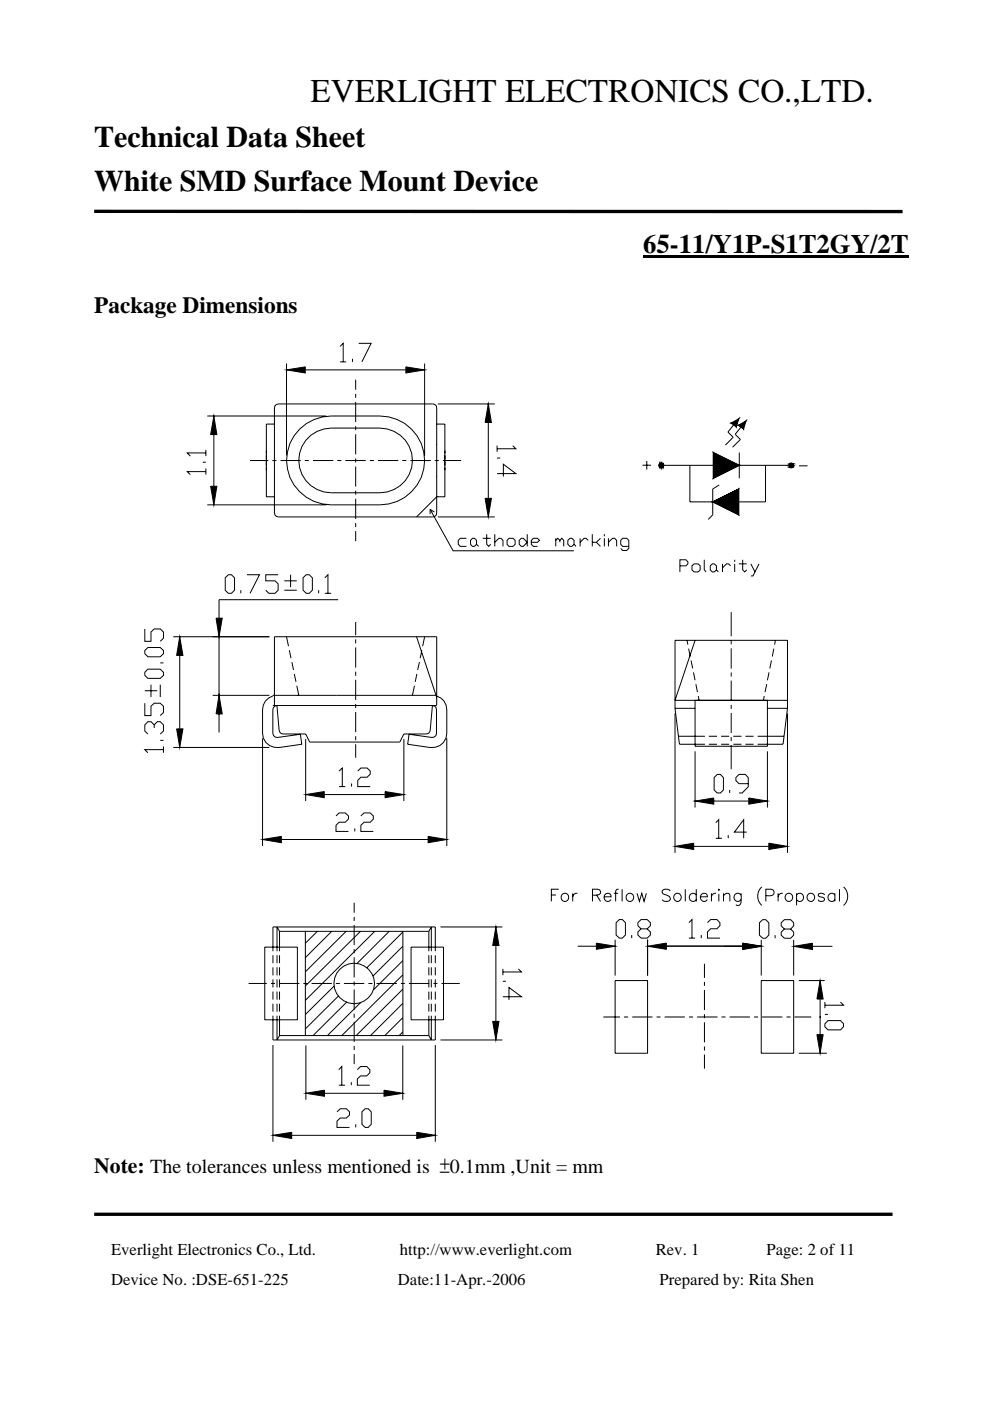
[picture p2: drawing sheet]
<svg xmlns="http://www.w3.org/2000/svg" width="210mm" height="297mm" viewBox="0 0 210 297" stroke-linecap="round" stroke-linejoin="round" font-family="sans-serif">
<path d="M136.4 54.2h56.3v.5h-56.3z" fill="#000"/>
<path d="M20 44.8l171.4 .1M20 257.5h169.3" fill="none" stroke="#000" stroke-width=".71" stroke-linecap="butt"/>
<path d="M27.6 67.5h154.8v176.3h-154.8z" fill="#fff"/>
<g fill="none" stroke="#000" stroke-width=".21">
<path d="M60.8 78.4l3.9-.6v1.3zM60.8 77.1v19.5M64.7 78.4h21.4M72.1 73.4l.7-.6v3.9M72.1 76.7h1.3M74.8 76.1v.6M76.1 72.8h2.6l-1.9 3.9M86.1 77.8l4 .6-4 .7zM90.1 77.1v19.5M43 98h.7M43.7 100h-4l.7 .6M43.7 96h-4l.7 .7"/>
<path d="M43.7 95.4v1.3M43.7 99.3v1.3M44 88.2h25.2M45.4 88.2l.6 3.9h-1.3zM45.4 92.1v11M53 97.6h3.9M57.8 97.6h.8M58.2 89.9h-1.7v15.4h1.7M58.2 94.2h.1M58.6 85.7h33.6l.3 .4 .1 .4-.1 22.7-.3 .3-.4 .1-33.2-.1-.3-.3-.1-.5v-22.2l.1-.4zM59.5 97.6h4.3M63.6 91a9.7 9.7 0 0 1 6.7-2.8h10.3a9.4 9.4 0 0 1 9.5 9.4 9.4 9.4 0 0 1-9.5 9.4h-10.3a9.4 9.4 0 0 1-8.8-5.7 9.4 9.4 0 0 1 2.1-10.3z"/>
<path d="M64.6 97.6h.9M64.9 93.3a7 7 0 0 1 5.4-2.5h10.3a6.9 6.9 0 0 1 6.9 6.8 6.9 6.9 0 0 1-6.9 6.9h-10.3a6.8 6.8 0 0 1-6.2-3.9 6.8 6.8 0 0 1 .8-7.3zM66.4 97.6h4.3M71.5 97.6h.9M73.3 97.6h4.3M75.4 80.5v2.1M75.4 83.5v.8M75.4 85.2v4.3M75.4 90.4v.8M75.4 92.1v4.2M75.4 97.2v.8M75.4 98.9v4.3"/>
<path d="M78.4 97.6h.9M80.2 97.6h4.3M85.3 97.6h.9M87.1 97.6h4.3M92.2 97.6h.9M92.6 89.9h1.8v15.4h-1.8l-4.3 4.3M92.6 94.2h.1M92.9 85.6h12M93.9 97.6h3.9M103.6 85.6l.6 4h-1.3zM103.6 89.6v16.1M105.4 94.5v1.3"/>
<path d="M105.4 97.1h.7M108.8 94.5l.6 .6h-4M136.3 98.6h1.8M137.2 97.7v1.8M139.9 98.3l.4-.2v1.1zM139.9 98.3l.4 .9-.4-.1zM139.9 98.3v.8l-.2-.4zM140.3 98.1l.4 .2v.8zM140.3 98.1l.4 1-.4 .1zM140.3 98.7h27.5M140.7 98.3l.1 .4-.1 .4zM146.3 98.7v7.7h16.1v-7.7"/>
<path d="M151.3 95.9l1.8 2.8-1.8 2.7zM151.3 95.9l5.5 2.8-5.5 2.7zM153.1 98.7h3.7l-5.5 2.7zM155.1 89.7h.9l.2 .8zM156.6 90.2l.9-.1 .2 .9zM156.6 88.9l-2.2 2.7 1.1 1.1-1.6 1.7M156.7 88.8l-.5 1.7-.2-.8zM156.8 95.9v5.5M158.2 89.3l-2.3 2.8 1.1 1.1-1.6 1.6M158.2 89.3l-.5 1.7-.2-.9zM167.3 98.7l.9-.4 .2 .4zM167.3 98.7h1.1l-1 .4z"/>
<path d="M167.4 98.3l.4-.2 .4 .2zM167.4 98.3h.8l-.9 .4zM167.4 99.1l1-.4-.2 .4zM167.4 99.1h.8l-.4 .1zM169.5 98.8h1.8M44 107h25.2M44.7 103.1h1.3l-.6 3.9zM58.2 101h.1M75.4 104v.9M75.4 105.7v4.3M75.4 110.9v.9M75.4 112.6v2.1"/>
<path d="M91.2 108l4.9 8.8h25.6M91.2 108v1M91.2 108l.9 .6M92.6 101h.1M92.9 109.6h12M98.9 114.1h-1.3l-.4 .5v.8l.4 .4h1.3M100.2 114.1h.4l.5 .5v.8l-.5 .4h-.4l-.4-.4v-.8zM101.1 115.4l.4 .4M102.4 114.1h1.7M102.9 105.7h1.3l-.6 3.9zM103.2 113.3v2.1l.5 .4 .4-.4M104.9 115l.9-.9h.5l.4 .5v1.2"/>
<path d="M104.9 113.3v2.5M105.4 100.4h4l-2.6-2v2.6M107.9 114.1h.9l.5 .5v.8l-.5 .4h-.9l-.4-.4v-.8zM110.6 114.1h.4l.8 .9-.8 .8h-.4l-.5-.4v-.8zM111.8 113.3v2.5M112.7 115h1.3l.4-.4-.4-.5h-.9l-.4 .5v.8l.4 .4h.9M117.9 114.6l.4-.5 .4 .5v.4M117.9 114.1v1.7M118.7 114.6l.5-.5 .4 .5v1.2M120.4 114.6l.5-.5h.4l.5 .5v.8l-.5 .4h-.4l-.5-.4zM121.8 115.4l.4 .4M123 114.1v1.7"/>
<path d="M124.8 114.6l-.5-.5h-.4l-.9 .9M125.6 113.3v2.5M126.5 115l.9 .8M127.4 114.1l-.9 .9h-.9M128.2 113.3v.4M128.2 114.1v1.7M129.1 115l.8-.9h.5l.4 .5v1.2M129.1 114.1v1.7M133.4 115.8h-1.3l-.4-.4v-.8l.4-.5h.8l.5 .5v1.7l-.5 .4h-.8l-.4-.4M144.2 120h1.3l.4-.5v-.4l-.4-.4h-1.3v2.6M146.8 120l.4-.5h.9l.4 .5v.8l-.4 .5h-.9l-.4-.5zM149.4 118.7v2.1l.4 .5"/>
<path d="M150.6 120l.5-.5h.4l.5 .5v.8l-.5 .5h-.4l-.5-.5zM151.2 106.4l5.5-2.7-1.9 2.7zM151.2 106.4l5.5-2.7v5.5zM152.5 102.8l-1.3 .9v5.5l-1 .9M153.2 119.5v1.8M155 120l-.5-.5h-.4l-.9 .9M155.8 118.7v.4M155.8 119.5v1.8M156.7 103.7v5.5l-1.9-2.8zM156.7 119.5h1.7M157.5 118.7v2.1l.5 .5 .4-.5M159.3 119.5l.8 1.8"/>
<path d="M161 119.5l-1.3 2.6h-.4M30.7 137.9l.7-.6h2.6l.7 .6v.7l-.7 .7h-2.6l-.7-.7zM30.7 133.3v2.7h1.3v-2l.7-.7h1.3l.7 .7v1.3l-.7 .7M36.7 135h20.4M38.1 135l.7 4h-1.3zM38.1 139v15.5M45.8 131.1h1.3l-.6 3.9zM47.8 122.5l.6-.6h.7l.6 .6v2.6l-.6 .7h-.7l-.6-.7zM51.1 125.1v.7M52.4 121.9h2.6l-2 3.9M59 121.9h-2.6v1.2h1.9l.7 .7v1.3l-.7 .7h-1.3l-.6-.7M60.3 125.1h2.6"/>
<path d="M60.3 123.1h2.6M60.8 135l.4 2M61.4 137.9l.3 1.7M61.6 121.9v2.6M64.3 122.5l.6-.6h.7l.7 .6v2.6l-.7 .7h-.7l-.6-.7zM67.6 125.1v.7M68.9 122.5l.7-.6v3.9M68.9 125.8h1.3M71.7 127.1h-25.2v20.3M75.4 131.9v2.8M75.4 135.6v.8M75.4 137.3v4.3"/>
<path d="M88.3 135l4.3 12.8M89.5 137.9l-.4 1.7M90.1 135l-.5 2M145.7 135.8l.2 .9M146 137.5l.4 1.7M147.4 135.8l-4.2 12.7h23.8M152 120.8l.4 .5M155.1 129.8v5.1M155.1 135.7v.9M155.1 137.5v4.3M164.1 137.5l-.3 1.7M164.5 135.8l-.2 .9"/>
<path d="M30.7 149.1v2.6h1.3v-2l.7-.6h1.3l.7 .6v1.4l-.7 .6M30.7 146.5h2.7M31.4 141.9h2.6l.7 .6v.7l-.7 .6h-2.6l-.7-.6v-.7zM32 145.2v2.6M32.7 154.3v-.6l-.7-.7h-.6l-.7 .7v1.3l.7 .6M32.7 153.7l.7-.7h.6l.7 .7v1.3l-.7 .6M34 157h.7M34 145.2v2.6M34 140.5h.7M34.7 158.9h-4l.7 .7M34.7 158.3v1.3M36.7 158.5h20.4"/>
<path d="M37.5 154.5h1.3l-.7 4zM45.1 147.4h12M46.5 147.4l.6 4h-1.3zM46.5 151.4v3.9M55.7 156.5v22.9M57.9 147.6a3 3 0 0 0-2.2 2.9v5a3 3 0 0 0 3.4 3l4.9-.7-.3-2.1-4.9 .7-.4-.1-.4-.3-.1-.5v-5l.1-.5 .3-.3 .4-.1 .7 5.6 .2 .3 .5 .1h4.7l.9 1.7h19.1l.9-1.7h4.7l.4-.1 .3-.3 .6-5.6 .5 .1 .3 .3 .1 .5v5l-.1 .5-.4 .3-.5 .1-4.8-.7-.3 2.1 4.8 .7a3.1 3.1 0 0 0 3.5-3v-5a2.96 2.96 0 0 0-2.2-2.9M57.9 147.4h34.7M57.9 149.6h34.7M58.2 149.6v-14.6h34.4v14.6M61.9 140.4l.4 1.6M62.4 142.9l.4 1.7M62.9 145.4l.5 2"/>
<path d="M64.8 156.7v13.1M75.4 142.4v.9M75.4 144.1v4.3M75.4 149.2v.9M75.4 151v4.2M75.4 156.1v.9M75.4 157.8v2.9M85.7 156.7v13.1M87.9 145.4l-.4 2M88.4 142.9l-.3 1.7M89 140.4l-.4 1.6M94.8 156.5v22.9"/>
<path d="M143.2 150.2v-14.4h23.8v14.4M143.2 151.3v29.5M143.2 150.2h4.2M143.2 150.2l.9 7.6M143.9 156.1h5.6M144.1 157.8h5.4M146.6 140l.3 1.7M147.1 142.6l.3 1.6M147.4 148.5v9.7h15.4v-9.7M147.4 159.3v11.9M147.6 145.1l.3 1.6M148.1 147.6l.2 .9"/>
<path d="M150.3 157.8h1.8M150.3 156.1h1.8M153 157.8h1.7M153 156.1h1.7M155.1 142.6v.8M155.1 144.3v4.3M155.1 149.4v.9M155.1 151.2v4.2M155.1 156.3v.8M155.1 158v5.1M155.5 157.8h1.8M155.5 156.1h1.8"/>
<path d="M158.1 157.8h1.7M158.1 156.1h1.7M160.7 157.8h5.4M160.7 156.1h5.6M162.1 147.6l-.2 .9M162.6 145.1l-.3 1.6M162.8 159.3v11.9M162.8 150.2h4.2M163.1 142.6l-.3 1.6M163.6 140l-.3 1.7M167 151.3v29.5M167 150.2l-.9 7.6"/>
<path d="M55.7 178l4-.7v1.4zM59.7 178h31.1M64.8 168.5l4-.7v1.3zM68.8 168.5h12.9M71.3 173l.6-.6h1.3l.7 .6v.7l-.7 .6h-1.3l-.6 .7v1.3h2.6M71.9 163.5l.7-.7v4M71.9 166.8h1.3M74.6 166.1v.7M75.2 175.6v.7M75.9 163.5l.6-.7h1.4l.6 .7v.6l-.6 .7h-1.4l-.6 .7v1.3h2.6M76.5 173l.7-.6h1.3l.7 .6v.7l-.7 .6h-1.3l-.7 .7v1.3h2.7M81.7 167.8l4 .7-4 .6z"/>
<path d="M90.8 177.3l4 .7-4 .7zM143.2 179.5l3.9-.7v1.3zM147.1 179.5h16M147.4 169.8l4-.6v1.3zM151.4 169.8h7.4M151.8 174.4l.6-.6v3.9M151.8 177.7h1.3M152.1 164.2h.7l.6 .7v2.6l-.6 .6h-.7l-.6-.6v-2.6zM154.5 177.1v.6M154.8 167.5v.6M158.4 176.4h-2.6l1.9-2.6v3.9M158.7 166.2h-2l-.6-.7v-.6l.6-.7h1.4l.6 .7v1.9l-1.3 1.3h-.7"/>
<path d="M158.8 169.2l4 .6-4 .7zM163.1 178.8l3.9 .7-3.9 .6zM59.3 197.5h31.7M59.3 197.5l-.5-1v5.2M59.3 197.5v4.2M64.8 197.5v22.1M67.3 197.5l-2.5 2.5M70.4 197.5l-5.6 5.5M73.4 197.5l-8.6 8.5M75.1 191.4v2.1M75.1 194.4v.9M75.1 196.1v4.3"/>
<path d="M76.5 197.5l-11.7 11.5M79.5 197.5l-14.7 14.6M82.5 197.5l-6.8 6.8M85.4 197.6l-7.6 7.6M85.4 197.5v22.1M91 197.5l.5-1v5.2M91 197.5v4.2M93.4 196.5h13.2M105.2 196.5l.6 4h-1.3zM116.9 189.8h1M118.5 188.5h-1.6v2.6M121.5 189.4v1.7"/>
<path d="M122.5 189.4a.86 .86 0 0 0-1 .7M125.7 189.8h.3a1.41 1.41 0 0 0 1.3-.4l.1-.4-.3-.3-1.4-.2v2.6M126.5 200l4 .6-4 .7zM126.5 189.8l.9 1.3M128.1 190.1h1.5a.79 .79 0 0 0-1.1-.6 .79 .79 0 0 0-.3 1.2 .77 .77 0 0 0 1.4 0M130.2 189.4h.9M130.5 199.2v7.6M130.7 195.6l.7-.6h.6l.7 .6v2.6l-.7 .7h-.6l-.7-.7zM131.2 188.5l-.5 .2-.1 .3v2.1M132 188.5v2.6M134 198.2v.7M135.1 189.4l.5 1.7 .5-1.7 .5 1.7 .5-1.7"/>
<path d="M136 196.9l-.7-.6v-.7l.7-.6h1.3l.6 .6v.7l-.6 .6h-1.3l-.7 .7v.6l.7 .7h1.3l.6-.7v-.6l-.6-.7M137.4 199.2v7.6M142.2 188.9a.96 .96 0 0 0-1-.4 .96 .96 0 0 0-.8 .6 2.26 2.26 0 0 0 1.6 .9l.2 .7a1.1 1.1 0 0 1-1.8 0M145.4 188.5v2.6M146.1 195.6l.7-.6v3.9M146.1 198.9h1.3M147.7 189.8a.82 .82 0 0 0-1.2-.2 .82 .82 0 0 0 0 1.3 .82 .82 0 0 0 1.2-.2M147.7 188.5v2.6M148.5 190.1h1.5a.79 .79 0 0 0-1.1-.6 .79 .79 0 0 0-.2 1.2 .77 .77 0 0 0 1.3 0M148.7 198.2v.7M150.1 195.6l.6-.6h1.4l.6 .6v.7l-.6 .6h-1.4l-.6 .7v1.3h2.6M150.9 189.4v1.7"/>
<path d="M151.8 189.4a.82 .82 0 0 0-.9 .7M152.5 188.5l.1 .2-.1 .1zM152.5 189.5v1.6M153.5 189.9l.6-.5 .6 .1 .1 1.6M153.5 189.4v1.7M157.2 189.4v.9a1.44 1.44 0 0 1-.6 1.7l-.5-.1M157.2 189.8a.82 .82 0 0 0-1.3-.2 .82 .82 0 0 0 0 1.3 .82 .82 0 0 0 1.3-.2M157.5 200l4 .6-4 .7zM161.1 195.6l.7-.6h.6l.7 .6v2.7l-.7 .6h-.6l-.7-.6zM161.5 199.3v7.5M161.6 188a2.62 2.62 0 0 0 0 4M162.4 189.9h.4a1.01 1.01 0 0 0 1.4-.9l-.3-.3-.3-.2h-1.2v2.6"/>
<path d="M164.4 198.3v.6M165 189.4v1.7M166 189.4a.83 .83 0 0 0-1 .7M166.4 197l-.7-.7v-.7l.7-.6h1.3l.6 .6v.7l-.6 .7h-1.3l-.7 .6v.7l.7 .6h1.3l.6-.6v-.7l-.6-.6M168.3 199.3v7.5M169 189.8a.82 .82 0 0 1 1.2-.2 .82 .82 0 0 1 0 1.3 .82 .82 0 0 1-1.2-.2M169 189.4v2.6M174.9 189.8a.79 .79 0 0 0-1.4 0l.4 .3 .9 .3 .1 .3a.77 .77 0 0 1-1.4 0M177.1 189.8a.81 .81 0 0 0-1.2-.2 .81 .81 0 0 0 0 1.2 .81 .81 0 0 0 1.2-.1M177.1 189.4v1.7M178.1 188.5v2.6M178.9 188a2.62 2.62 0 0 1 0 4"/>
<path d="M52.7 208.5h3.9M56.2 200.8h6.9v15.4h-6.9zM57.5 208.5h.8M57.9 201.7v-5.2h34.4v5.2M57.9 215.3v5.2h34.4v-5.2M57.9 202.5v1.7M57.9 205.1v1.7M57.9 207.6v1.8M57.9 210.2v1.7M57.9 212.8v1.7M58.8 215.3v5.2l.5-.9M58.8 202.5v1.7"/>
<path d="M58.8 205.1v1.7M58.8 207.6v1.8M58.8 210.2v1.7M58.8 212.8v1.7M59.2 208.5h4.3M59.3 219.6h31.7M59.3 202.5v1.7M59.3 205.1v1.7M59.3 207.6v1.8M59.3 210.2v1.7M59.3 212.8v1.7M59.3 215.3v4.3"/>
<path d="M64.3 208.5h.9M66.1 208.5h4.3M70.8 209.1l-6 6M71.2 208.5h.9M71.8 211.2l-7 6.9M73 208.5h4.3M73.5 212.5l-7.1 7.1M75.1 201.2v.9M75.1 202.9v4.3M75.1 208.1v.9M75.1 209.8v4.3M75.1 214.9v.9"/>
<path d="M75.1 216.6v4.3M76.5 212.6l-7.1 7M78.1 208.5h.9M79.9 208.5h4.3M85 208.5h.9M85.4 200.6l-6.3 6.3M85.4 203.7l-6.2 6.2M85.4 206.7l-12.9 12.9M85.4 209.7l-9.9 9.9M85.4 212.7l-6.8 6.9M85.4 215.8l-3.8 3.8M85.4 218.8l-.7 .8"/>
<path d="M86.7 208.5h4.4M87.2 200.8h6.9v15.4h-6.9zM91 202.5v1.7M91 205.1v1.7M91 207.6v1.8M91 210.2v1.7M91 212.8v1.7M91 215.3v4.3M91.5 215.3v5.2l-.5-.9M91.5 202.5v1.7M91.5 205.1v1.7M91.5 207.6v1.8"/>
<path d="M91.5 210.2v1.7M91.5 212.8v1.7M91.9 208.5h.9M92.3 202.5v1.7M92.3 205.1v1.7M92.3 207.6v1.8M92.3 210.2v1.7M92.3 212.8v1.7M93.6 208.5h3.9M104.5 216.6h1.3l-.6 3.9zM105.2 200.5v16.1M106.7 211.3h3.9l-2.7-1.9v2.6"/>
<path d="M106.7 205.4v1.4M106.7 208h.6M109.9 205.4l.7 .7h-3.9M122.5 200.6h4M128 215.6h3.5M130.5 207.9h6.9v15.4h-6.9zM132.4 215.6h.8M134.1 215.6h4.3M137.4 200.6l3.9-.6v1.3zM139.1 200.6h20.6M139.3 215.6h.8M141 215.6h4.3"/>
<path d="M146.1 215.6h.9M147.8 215.6h4.4M149.4 204.3v3M149.4 208.2v.8M149.4 209.9v4.3M149.4 215v.9M149.4 216.7v4.3M153 215.6h.9M153.5 200.6h4M154.7 215.6h4.4M159.9 215.6h.9M161.5 207.9h6.8v15.4h-6.8z"/>
<path d="M161.6 215.6h4.3M166.8 215.6h.9M168.3 200.6l4-.6v1.3zM168.5 215.6h3.6M169.4 207.9h5.5M172.3 200.6h4.3M173.3 219.4h1.3l-.7 3.9zM173.9 207.9l.7 3.9h-1.3zM173.9 211.8v7.6M175 217l.6-.6h2.7l.6 .6v.7l-.6 .7h-2.7l-.6-.7zM175 212.4v1.4M175 215.1h.6"/>
<path d="M178.3 212.4l.6 .7h-3.9M57.9 221.6v20.5M64.9 231.8l3.9-.7v1.3zM64.9 221.7v11.5M68.8 231.8h12.6M71.5 235.7l.7-.6h1.3l.6 .6v.7l-.6 .6h-1.3l-.7 .7v1.3h2.6M71.9 226.8l.6-.7v4M71.9 230.1h1.3M74.5 229.4v.7M75.1 221.8v.8M75.1 223.5v2.1M75.5 238.4v.6"/>
<path d="M75.8 226.8l.7-.7h1.3l.6 .7v.7l-.6 .6h-1.3l-.7 .6v1.4h2.6M76.8 235.7l.6-.6h.7l.6 .6v2.7l-.6 .6h-.7l-.6-.6zM81.4 231.1l4 .7-4 .6zM85.4 221.7v11.5M92.3 221.6v20.5M93.4 220.5h13.2M149.4 221.9v.8M149.4 223.6v3M169.4 223.3h6M57.9 240.7l4-.6v1.3zM61.9 240.7h26.5M88.4 240.1l3.9 .6-3.9 .7z"/>
<circle cx="140.3" cy="98.7" r=".55"/>
<circle cx="119.9" cy="190.2" r=".85"/>
<circle cx="133.6" cy="190.2" r=".84"/>
<circle cx="143.7" cy="190.2" r=".84"/>
<circle cx="167.3" cy="190.2" r=".84"/>
<circle cx="172" cy="190.2" r=".84"/>
<circle cx="75.1" cy="208.5" r="4.3"/>
</g>
<g fill="#000">
<path d="M60.8 78.4l3.9-.6v1.3zM86.1 77.8l4 .6-4 .7zM45.4 88.2l.6 3.9h-1.3zM103.6 85.6l.6 4h-1.3zM139.9 98.3v.8l-.2-.4zM139.9 98.3l.4-.2v1.1zM140.3 98.1l.4 .2v.8zM139.9 98.3l.4 .9-.4-.1zM140.3 98.1l.4 1-.4 .1zM140.7 98.3l.1 .4-.1 .4zM151.3 95.9l1.8 2.8-1.8 2.7zM151.3 95.9l5.5 2.8h-3.7z"/>
<path d="M153.1 98.7h3.7l-5.5 2.7zM156.7 88.8l-.5 1.7-.2-.8zM155.1 89.7l1.6-.9-.7 .9zM155.1 89.7h.9l.2 .8zM158.2 89.3l-.5 1.7-.2-.9zM156.6 90.2l1.6-.9-.7 .8zM156.6 90.2l.9-.1 .2 .9zM167.4 98.3h.8l-.9 .4zM167.3 98.7h1.1l-1 .4zM167.4 98.3l.4-.2 .4 .2zM167.4 99.1h.8l-.4 .1zM167.3 98.7l.9-.4 .2 .4z"/>
<path d="M167.4 99.1l1-.4-.2 .4zM44.7 103.1h1.3l-.6 3.9zM102.9 105.7h1.3l-.6 3.9zM156.7 103.7v5.5l-1.9-2.8zM151.2 106.4h3.6l1.9 2.8zM151.2 106.4l5.5-2.7-1.9 2.7zM38.1 135l.7 4h-1.3zM45.8 131.1h1.3l-.6 3.9zM37.5 154.5h1.3l-.7 4zM46.5 147.4l.6 4h-1.3zM55.7 178l4-.7v1.4zM64.8 168.5l4-.7v1.3z"/>
<path d="M81.7 167.8l4 .7-4 .6zM90.8 177.3l4 .7-4 .7zM143.2 179.5l3.9-.7v1.3zM147.4 169.8l4-.6v1.3zM158.8 169.2l4 .6-4 .7zM163.1 178.8l3.9 .7-3.9 .6zM126.5 200l4 .6-4 .7zM137.4 200.6l3.9-.6v1.3zM157.5 200l4 .6-4 .7zM168.3 200.6l4-.6v1.3zM104.5 216.6h1.3l-.6 3.9zM105.2 196.5l.6 4h-1.3z"/>
<path d="M173.9 207.9l.7 3.9h-1.3zM173.3 219.4h1.3l-.7 3.9zM64.9 231.8l3.9-.7v1.3zM81.4 231.1l4 .7-4 .6zM57.9 240.7l4-.6v1.3zM88.4 240.1l3.9 .6-3.9 .7z"/>
</g>
<text font-size="7" x="65.9" y="21.6">EVERLIGHT ELECTRONICS CO.,LTD.</text>
<g font-size="6.3">
<text x="20" y="31.2">Technical Data Sheet</text>
<text x="20" y="40.6">White SMD Surface Mount Device</text>
</g>
<text font-size="5.7" x="136.4" y="53.6">65-11/Y1P-S1T2GY/2T</text>
<text font-size="4.9" x="20" y="66.4">Package Dimensions</text>
<text font-size="4.6" x="20" y="248.7">Note: The tolerances unless mentioned is ±0.1mm ,Unit = mm</text>
<g font-size="3.5">
<text x="23.6" y="266">Everlight Electronics Co., Ltd.</text>
<text x="84.8" y="266">http://www.everlight.com</text>
<text x="139.1" y="266">Rev. 1</text>
<text x="162.6" y="266">Page: 2 of 11</text>
<text x="23.6" y="272.4">Device No. :DSE-651-225</text>
<text x="84.4" y="272.4">Date:11-Apr.-2006</text>
<text x="139.9" y="272.4">Prepared by: Rita Shen</text>
</g>
</svg>
